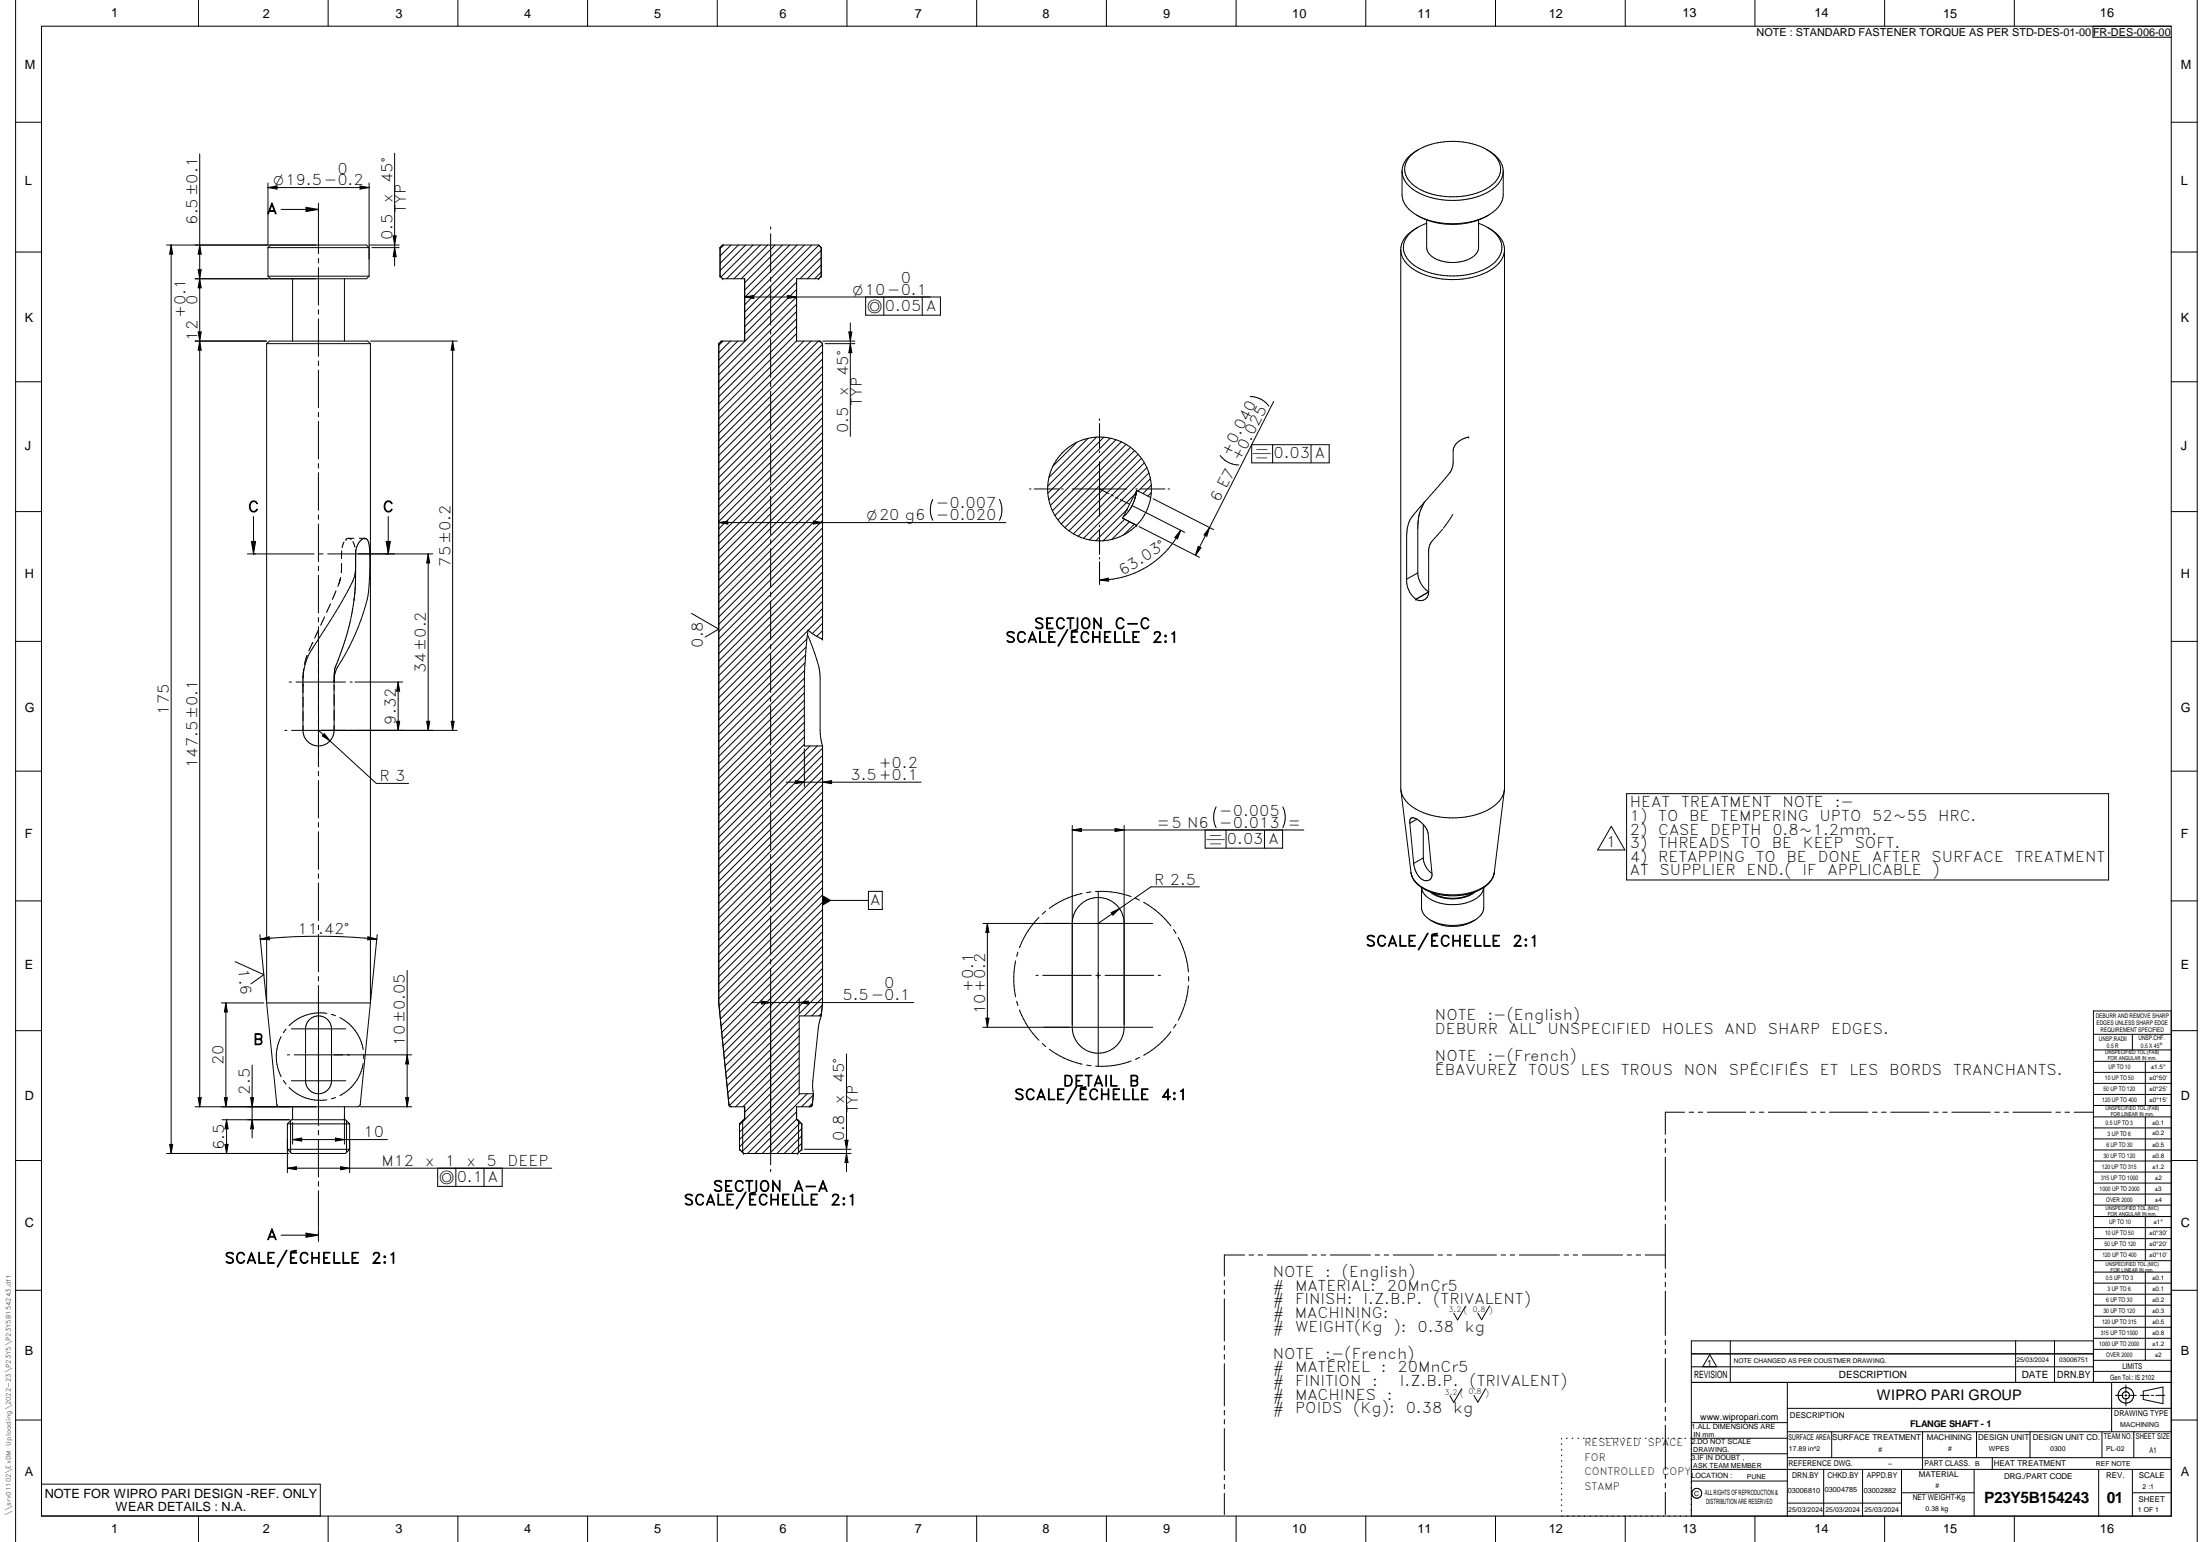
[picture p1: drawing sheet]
<svg xmlns="http://www.w3.org/2000/svg" width="848mm" height="594mm" viewBox="0 0 848 594" stroke-linecap="round" stroke-linejoin="round" font-family="sans-serif">
<g fill="none" stroke="#000" stroke-width=".39">
<path d="M6 .1v593.9M16 10.1h821v574h-821zM76.5 .1v10M126.5 .1v10M176.5 .1v10M226.5 .1v10M276.5 .1v10M326.5 .1v10M376.5 .1v10M426.5 .1v10M476.5 .1v10M526.5 .1v10"/>
<path d="M576.5 .1v10M626.5 .1v10M676.5 .1v10M726.5 .1v10M776.5 .1v10M806.8 10.1v4.3h30.2M847 .1v593.9M6 47.1h10M77 59.3v367.1M152.1 59v43.4M543.8 60a25 25 0 0 1 20.2-5.3 18.5 18.5 0 0 1 13.4 6.9 7.3 7.3 0 0 1-3 10.2 28 28 0 0 1-29.3-.3 7.3 7.3 0 0 1-1.3-11.5zM546.9 57.6a10.4 10.4 0 0 0-6.4 8.4"/>
<path d="M573.1 57.6a10.4 10.4 0 0 1 6.4 8.4M837 47.1h10M103.3 70.5v23.8M103.3 72.3h39M103.3 72.3l3.5-.6v1.2zM118 79.9l4.7 .8-4.7 .8zM122.7 78.3v4.8M138.8 71.7l3.5 .6-3.5 .6zM142.3 70.5v35.9M540.5 66v9a9.8 9.8 0 0 0 5.7 7.9M579.5 66v9a9.8 9.8 0 0 1-5.7 7.9M579.5 66a10.8 10.8 0 0 1-7.7 8.9 29.8 29.8 0 0 1-27.3-2.1 8.8 8.8 0 0 1-4-6.8"/>
<path d="M6 97.1h10M64.2 94.4h77.1l1 1h-39M66 94.4l.6 3.5h-1.2zM66 94.4v350M77 94.4l.6 3.5h-1.2zM103.3 95.4v11M104.3 94.4l-1 1M108.4 80.7h14.3M122.7 83.3v14.5M122.7 99.6v1.7M142.3 94.4h11.6M143.3 95.4h10.6"/>
<path d="M151.6 90.9h1.1l-.6 3.5zM152.1 95.4l.6 3.5h-1.1zM277.6 95.4v11M277.6 95.4h.1M278.6 94.4l-1 1M278.6 94.4h37M278.6 94.4h.1M279 94.4l-1.4 1.4M281.8 94.4l-4.2 4.2M284.6 94.4l-7 7.1M287.4 94.4l-9.8 9.9M290.3 94.4l-12.4 12.3"/>
<path d="M293.1 94.4l-13 13M295.9 94.4l-13 13M297.1 87.4v.9M297.1 90v15M298.8 94.4l-13 13M301.6 94.4l-14.5 14.5M304.4 94.4l-17.3 17.3M307.3 94.4l-20.2 20.2M310.1 94.4l-23 23M312.9 94.4l-25.8 25.8M315.6 94.4l1 1M315.6 94.4h.1"/>
<path d="M315.7 94.5l-28.6 28.6M316.6 95.4v11M316.6 99.2l-8.2 8.2M316.6 96.4l-29.5 29.5M316.6 95.4h.1M540 96.2v208.1M546.2 82.9l.7 .4M546.5 87.6a10.6 10.6 0 0 0-6.5 8.6M570 84.8v10.6a6.4 6.4 0 0 1-5.6 5.1 14.3 14.3 0 0 1-13.4-2.6l-1-2v-11.1M570 86a12.9 12.9 0 0 1 8.8 7.9 8.4 8.4 0 0 1-4.8 8.8 29 29 0 0 1-29-.6 7.5 7.5 0 0 1-1.9-11.8 16.8 16.8 0 0 1 6.9-4.3M572.8 83.4a31 31 0 0 1-25.7 0M573.4 87.6a10.6 10.6 0 0 1 6.6 8.6"/>
<path d="M573.8 82.9a28.6 28.6 0 0 1-27.6 0M573.8 82.9l-.7 .4M580 96.2a10.4 10.4 0 0 1-6.8 8.7 30.8 30.8 0 0 1-29.1-1.7 9 9 0 0 1-4.1-7M580 96.2l-.1 208.1M837 97.1h10M76.4 103.9h1.2l-.6 3.5zM77 107.4l.6 3.5h-1.2zM103.3 106.4h39M103.3 106.4l1 1M112.8 107.4v24M122.7 103.1v14.5M122.7 119.3v1.8"/>
<path d="M132.8 107.4v24M142.3 106.4l-1 1h-66.1M277.6 106.4l1 1M277.6 106.4h.1M278.6 107.4h8.5v24h-9M278.6 107.4h.1M287.1 114.4l3.5-.6v1.2zM287.1 114.4h75.4v7h-28.8v-7M297.1 106.8v1.7M297.1 110.3v14.9M303.6 113.8l3.5 .6-3.5 .6zM307.1 114.4l-30 30"/>
<path d="M307.1 117.2l-30 30M307.1 111.5l-30 30M307.1 108.7l-20 20M315.6 107.4h.1M315.6 107.4h-8.5v24M316.6 104.9l-2.6 2.5M316.6 102l-5.4 5.4M316.6 106.4h.1M316.6 106.4l-1 1M340.7 114.4v7M355.5 114.4v7M75.2 131.4h27.5"/>
<path d="M76.4 127.9h1.2l-.6 3.5zM77 131.4l.6 3.5h-1.2zM102.8 132.4l1-1h38l1 1M102.8 132.4h40M102.8 132.4v254M122.7 122.8v14.5M122.7 139.1v1.7M142.8 132.4v254M142.8 131.4h33.4M174.5 131.4v150M174.5 131.4l.6 3.5h-1.2zM277.1 132.4v254"/>
<path d="M277.1 132.4h.1M278.1 131.4h.1M278.1 131.4l-1 1M278.7 131.4l-1.6 1.7M281.6 131.4l-4.5 4.5M284.4 131.4l-7.3 7.3M297.1 127v1.7M297.1 130.5v14.9M307.1 120l-30 30M307.1 122.9l-30 30M307.1 125.7l-30 30M307.1 128.5l-30 30"/>
<path d="M307.1 131.3l-30 30.1M307.1 131.4h9M309.9 131.4l-32.8 32.8M312.7 131.4l-35.6 35.6M315.5 131.4l-38.4 38.4M316.1 131.4l1 1M316.1 131.4h.1M317.1 132.4v113.8M317.1 132.7l-40 40M317.1 135.5l-40 40M317.1 138.3l-40 40M317.1 132.4h.1"/>
<path d="M317.1 131.4h12.4M318.1 132.4h11.4M327.2 127.9h1.2l-.6 3.5zM327.8 124.4v43.7M327.8 132.4l.6 3.5h-1.2zM6 147.1h10M122.7 142.6v14.5M122.7 158.9v1.7M297.1 147.2v1.7M297.1 150.7v15M317.1 141.1l-40 40M317.1 144l-40 40"/>
<path d="M317.1 146.8l-40 40M317.1 149.6l-40 40M317.1 152.5l-40 39.9M317.1 155.3l-40 40M317.1 158.1l-40 40M481.9 152.8a9 9 0 0 1 7.2 3.6M491 154.6l-30.2 59.3M837 147.1h10M122.7 162.3v14.5M122.7 178.6v1.7M297.1 167.4v1.8M297.1 170.9v15"/>
<path d="M317.1 161l-40 39.9M317.1 163.8l-40 40M317.1 166.6l-40 40M317.1 169.4l-40 40M317.1 172.3l-40 40M317.1 175.1l-40 40M317.1 177.9l-40 40M415.1 170.4l-9.2 9.2M419.4 168.9l-15.1 15.1M422.7 168.4l-18.8 18.9M423.9 177.9v21M423.9 161.4v.6"/>
<path d="M423.9 163.2v9.4M423.9 173.8v.6M425.5 168.4l-21.6 21.6M428 168.8l-23.7 23.7M430.2 169.4l-25.3 25.3M432.2 170.2l-26.5 26.6M432.2 170.2a20 20 0 0 0-28.3 19.9M432.2 170.2a19.9 19.9 0 0 1 9.9 10M434.1 171.2l-27.4 27.4M435.8 172.3l-28 28M437.3 173.6l-28.2 28.3M438.7 175l-28.2 28.3"/>
<path d="M440 176.6l-27.9 27.9M441.1 178.3l-27.3 27.4M470.4 175.5a9.1 9.1 0 0 0 7.1 3.6M482.5 171.3h29.9v7h-29.9zM490.6 171.3v7M505.4 171.3v7M566.2 168.4a6.5 6.5 0 0 0-6 7.9 8.1 8.1 0 0 1-2.1 6.9l-13.1 15.1a12.6 12.6 0 0 0-2.8 9.7v15.2a9.2 9.2 0 0 0 3.6 7.7M566.2 168.4h.1M6 197.1h10M97.7 199v14.4M122.7 182.1v14.5M122.7 198.4v1.7"/>
<path d="M149.7 199v14.4M297.1 187.6v1.8M297.1 191.2v14.9M317.1 180.7l-40 40M317.1 183.6l-40 40M317.1 186.4l-40 40M317.1 189.2l-40 40M317.1 192l-40 40.1M317.1 194.9l-40 40M317.1 197.7l-40 40M359.6 192.4a9 9 0 0 0 0 8M385.3 192.4a9 9 0 0 1 0 8"/>
<path d="M396.9 188.4h.5M398.7 188.4h9.4M403.9 190.1l1.1 5 1.7 3.6M406.7 198.7a20.1 20.1 0 0 0 11 8.7M409.3 188.4h.6M413.4 188.4h21M423.9 188.4l3.5 1.8M428.3 190.6l.9 .5M430.1 191.6l.9 .4M431.9 192.5l3.5 1.8M434.4 196.4l-12 11.9M434.5 196.2l-.1 .1"/>
<path d="M434.5 196.2h.1M434.5 196.1h.1M436.4 194.8l20.3 10.3M437.3 190.6l-17.4 17.4M437.6 191.6v.1M437.7 191.3h.1M437.7 191.3l-1.7 4.3-1.2 1.7-1.8 1.9M437.9 190.8l-.2 .5M437.9 190.7v.1M437.9 188.4h.5M437.9 190.6h.1M437.9 190.6v.1"/>
<path d="M437.9 190.4v.2M438 190.2v.1M438 190.3l-.1 .1M438 190.2h.1M438 189.9v.2M438 189.8h.1M438 189.7h.1M438 189.8v.1M438.1 189.5l-.1 .2M438.1 189.4v.1M438.1 189.3h.1M438.1 189.2h.1"/>
<path d="M438.1 189.3v.1M438.1 189.1h.1M438.1 189h.1M438.2 188.9l-5.5 10.7 5.4 2.8M438.2 189h.1M438.2 188.9h.1M438.2 188.9l5.4 2.8M439.6 188.4h9.5M442.1 180.2l-26.5 26.4M442.1 180.2a19.8 19.8 0 0 1 1.5 11.5M442.9 182.2l-25.2 25.2M443.5 184.4l-4.8 4.8"/>
<path d="M443.6 191.7a20 20 0 0 1-5.5 10.7M443.8 186.9l-3.2 3.3M443.8 189.8l-1.3 1.3M444.5 192.2l23.3 11.8M450.3 188.4h.6M549 193.5l-1.7 4-.6 3.2-.2 20M560 198.2l-3.7 5.3M837 197.1h10M95.3 213.4h4.8M96.9 208.6h1.6l-.8 4.8zM100.4 213.4h20.7M122.7 201.9v14.4"/>
<path d="M122.7 218.1v1.8M122.8 213.4h1.7M126.3 213.4h40.5M131.7 217l-.1 3.7M131.7 212.2v3M132.6 208.8l-.7 2.2M133.3 207.9h.1M134.4 207.4l1 .4M134.4 207.4h2.1M134.4 207.4l-1.1 .5M136.1 208.7v.1M136.1 208.8l.7 2"/>
<path d="M137 211.9v13.4l-1 9.1-2.3 10-4.6 13.2-.3 4.5M138.6 207.4h2M140.6 207.4h.1M140.6 207.4a3.3 3.3 0 0 1 1.8 3.7 101.5 101.5 0 0 1-.8 19.6 95.1 95.1 0 0 1-11.9 27.2l-.8 2.4-.1 1.8M140.6 207.4a5.8 5.8 0 0 0-3.5 6v1.2a18.8 18.8 0 0 1-2.9 12.9l-4.7 8.1-8 12.5a23.6 23.6 0 0 0-4.7 15.9M148.9 208.6h1.6l-.8 4.8zM165.1 213.4l.6 3.5h-1.2zM165.1 213.4v68M277.1 201.3h110.6M277.1 201.3l3.5-.6v1.2zM297.1 207.9v1.7M297.1 211.4v14.9"/>
<path d="M313.6 200.7l3.5 .6-3.5 .6zM317.1 200.5l-40 40M317.1 203.4l-40 40M317.1 206.2l-40 40M317.1 209l-40 40M317.1 211.9l-40 40M317.1 214.7l-40 40M317.1 217.5l-40 40M423.9 216.4v8.8M423.9 202.4v.5M423.9 204.2v9.4M423.9 214.8v.6"/>
<path d="M433.5 200l-8.2 8.3M435.4 201l-6.8 6.8M437.3 202l-4.1 4.1M438.1 202.4h.1M438.2 202.4a20.1 20.1 0 0 1-20.5 5M439.1 202.9l23.3 11.8M455.1 204.3l-1.2 3.3-1-.5zM455.1 204.3a35.1 35.1 0 0 1-31.2 19.2M461.9 210.5l1 .6-2.1 2.8zM466.3 203.2l-1.1 3.4-1-.5zM556.1 203.9l-3.9 4.4a8.3 8.3 0 0 0-1.5 6.8v13M122.7 221.6v14.5"/>
<path d="M122.7 237.9v1.7M125.1 237.6l-1.5 3.3M127.4 232.6l-1.5 3.3M129.5 227.6l-1.4 3.3M130.8 224.3v.1M130.8 224.4l-.6 1.5M130.9 224.3h-.1M130.9 224.2h.1M131.3 222.7l-.4 1.6M131.3 222.7h.1M131.3 222.5v.2M136.7 229.7l-.1 .1"/>
<path d="M266.6 236.3l10.5 6.1-5.3 3M297.1 228.1v1.7M297.1 231.6v14.9M317.1 237.3l-5.5 5.5M317.1 220.3l-40 40M317.1 223.2l-40 40M317.1 226l-40 40M317.1 228.8l-40 40M317.1 231.6l-40 40.1M317.1 234.5l-40 40M423.9 223.5l3.4-.8 .1 1.2zM545.8 230.9h.1"/>
<path d="M546.5 220.7l-4.3 2.5M546.5 220.7a9.3 9.3 0 0 0 4.2 7.3M550.7 228.1a3.2 3.2 0 0 1-1.5 2.9 3.2 3.2 0 0 1-3.4-.1M550.7 228.1l-4.9 2.8M6 247.1h10M117.1 257.8l-.3 3.6M118.3 252.5l-.9 3.5M120.5 247.5l-1.5 3.3M120.5 247.5h.1M122.7 241.4v54M122.8 242.5l-1.5 3.3M297.1 248.3v1.7"/>
<path d="M297.1 251.8v15M310.2 258.4l-33.1 33M310.3 255.4l-33.2 33.2M310.6 252.3l-33.5 33.5M310.7 249.3l-33.6 33.7M311.1 246.1l-34 34M311.3 244.5a62.7 62.7 0 0 1 4.7 14.5l.2 23.6 .9 4.8M311.5 242.9l-34.4 34.4M316.8 246.1l.3 .1M316.8 246.1l-2.9-1.5-2.4-1.9-.7 5.6-.7 11.1v28h7M317.1 243l-2.2 2.2M317.1 240.1l-4 4"/>
<path d="M317.1 245.8l-.3 .3M317.1 246.2h.1M837 247.1h10M111.5 262.8h.9M114.1 262.8h19.1M116.8 263.2v.8M116.8 268.7v12.7M116.8 264v4.7M116.8 279.6v1.8M116.8 274.2v3.5M116.8 268.7v3.6M116.8 264v2.8"/>
<path d="M116.8 264h.1M116.8 262.1h.1M128.8 262.1v19.3M128.8 279.5v1.9M128.8 273.7v3.8M128.8 267.9v3.8M128.8 264v1.9M128.8 262.2h.1M134.9 262.8h.9M136.8 262.8h18.4M152.9 277.9h1.2l-.6 3.5zM153.5 262.8l.6 3.5h-1.2z"/>
<path d="M153.5 262.8v18.6M164.5 277.9h1.2l-.6 3.5zM173.9 277.9h1.2l-.6 3.5zM297.1 268.5v1.8M297.1 272v15M310.1 261.3l-33 33M310.1 264.1l-33 33M310.1 266.9l-33 33M310.1 269.8l-33 33M310.1 272.6l-33 33M310.1 275.4l-33 33M310.1 278.3l-33 33"/>
<path d="M6 297.1h10M109.8 281.4h.8M112.4 281.4h63.8M116.8 281.4a6 6 0 0 0 6 6M122.7 297.2v1.7M122.8 287.4h.1M122.8 281.4l22.3 20.4h12.4M125 282.7l2.2 2.8-3-2zM128.8 281.4a6 6 0 0 1-6 6M297.1 288.8v1.7M297.1 292.3v14.9M310.1 281.1l-33 33"/>
<path d="M310.1 283.9l-33 33M310.1 286.7l-33 33M310.1 288.4v14.7M312.3 287.4l-35.2 35.2M315.1 287.4l-38 38M317.1 287.4v99M317.1 288.2l-40 40M317.1 291l-40 40M317.1 293.9l-40 40M317.1 296.7l-40 40M317.1 299.5l-40 40M317.1 287.4h.1"/>
<path d="M837 297.1h10M122.7 300.7v14.5M122.7 316.9v1.7M297.1 309v1.7M297.1 312.5v14.9M303.1 301.3h52M306.6 300.8l3.5 .5-3.5 .6zM317.1 302.4l-40 40M317.1 305.2l-40 40M317.1 308l-40 40M317.1 310.9l-40 39.9M317.1 313.7l-40 40"/>
<path d="M317.1 316.5l-40 40M317.1 319.3l-40 40M317.1 301.3l3.5-.5v1.1zM413.3 318v77.8a10 10 0 0 0 10 10 10 10 0 0 0 10-10v-77.8M413.3 319.8l3.6-.6v1.2zM413.3 319.8h89.3M429.9 319.2l3.4 .6-3.4 .6zM464.6 319.8v7h29.8v-7M468.8 310.9a9 9 0 0 0 0 8M472.6 319.8v7M487.4 319.8v7M494.5 310.9a9 9 0 0 1 0 8"/>
<path d="M540 304.3a12.2 12.2 0 0 0 8.9 8.9 30.9 30.9 0 0 0 26.9-2.6 9.7 9.7 0 0 0 4.1-6.3M540 304.4l3.9 31.7M543.5 317.2l1.5 15.5M546.2 315.6l-.4-.2a1.48 1.48 0 0 0-1.9-.1 1.48 1.48 0 0 0-.4 1.9M546.2 315.6a8.9 8.9 0 0 1 4.3 5.6l1.5 15.5a2.42 2.42 0 0 1-1.5 2.6 2.42 2.42 0 0 1-2.9-.9l-1.8-2.7-.8-3M546.2 315.6l-2.7 1.6M548.7 317.6v12.9M579.9 304.4l-4 32.4M621.1 318.4l5.3 9.1h-10.5zM627 305.8h185.8v33.2h-185.8zM122.7 320.4v14.5M122.7 336.7v1.7"/>
<path d="M297.1 329.2v1.7M297.1 332.7v15M317.1 322.2l-40 40M317.1 325l-40 40M317.1 327.8l-40 40M317.1 330.6l-40 40M317.1 333.5l-40 40M317.1 336.3l-40 40M317.1 339.1l-40 40M543.9 336.1l.2 .8M543.9 336.1l.1 .7M544 336.8l.9 2"/>
<path d="M544.1 336.9l.8 1.9M544.9 338.8l1.4 1.8 1.7 1.3M548.7 330.5a7.9 7.9 0 0 0 3.3 6M548.7 330.5l-3.7 2.2M575.9 336.9a11.3 11.3 0 0 1-8.2 7.1M575.9 336.8a12.1 12.1 0 0 1-9.6 7.2 23.8 23.8 0 0 1-19.8-3.4l-1.6-1.8M576 336.2l-.1 .7M6 347.1h10M122.7 340.2v14.5M122.7 356.4v1.8M122.7 359.9v14.5M297.1 349.4v1.8"/>
<path d="M297.1 352.9v15M317.1 358.9l-38.9 38.9M317.1 350.5l-39.7 39.6M317.1 356.1l-39.1 39.1M317.1 347.6l-39.9 39.9M317.1 353.3l-39.4 39.3M317.1 342l-40 40M317.1 344.8l-40 40M317.1 346.9h17.7M334.8 343.4h5.3v7h-5.3zM380.6 355.8v40M380.6 355.8l.6 3.5h-1.2z"/>
<path d="M400.5 353.4a33.3 33.3 0 0 0-7.5 11.7M403.1 351.1l-1.3 1.1M417.1 344.2a33.3 33.3 0 0 0-12.6 5.8M420.6 343.6l-1.8 .3M422.3 343.5a33.9 33.9 0 0 1 13.8 1.9M423.4 343.4v67.4M428.3 351.6l3.3-1.5-2.6 2.5zM433.3 355.8a10 10 0 0 0-10-10 10 10 0 0 0-10 10M437.7 346.1l1.6 .7M440.8 347.6a33.1 33.1 0 0 1 10.5 9.1M444.4 355.8h-65.5M452.4 358.2l.9 1.4"/>
<path d="M462.3 341.7h-18.6l-20.3 14.1M548 341.9a7.7 7.7 0 0 0 6.1 5.8 17.7 17.7 0 0 0 16.1-2.4l1.2-1.6 .6-1.8v7.7a7.2 7.2 0 0 1-5.7 5.9 17.6 17.6 0 0 1-16.8-2.5l-1.1-1.6-.4-1.2zM548 341.9l2.1 1.2 2.8 1 5 .9a26.1 26.1 0 0 0 9.8-1M552.2 343.9a15.2 15.2 0 0 0 15.5 .1M568.5 354.5a16.2 16.2 0 0 1-17 0M568.6 343.6a15.3 15.3 0 0 1-17.3 0M837 347.1h10M90.7 370.5l11 5-4.9 3.5M100.2 360.1l2.5 25.3M100.3 361.8a225.4 225.4 0 0 1 44.9 0M100.3 361.8l3.5-.9 .1 1.2zM122.7 376.2v1.7"/>
<path d="M122.7 379.7v54M141.8 360.9l3.4 .9-3.5 .3zM145.4 360.1l-2.5 25.3M157 373.9v52.5M297.1 369.7v1.7M297.1 373.1v75.7M317.1 378.7l-37.1 37.1M317.1 370.2l-37.9 37.9M317.1 375.9l-37.3 37.3M317.1 373.1l-37.6 37.6M317.1 367.4l-38.1 38.1M317.1 364.6l-38.4 38.3"/>
<path d="M317.1 361.8l-38.6 38.6M391.5 370.2a33.3 33.3 0 0 0 0 13.9M392.4 366.8l-.5 1.6M399.4 375.8h.8M402 375.8h18.7M422.5 375.8h1.7M426 375.8h18.7M446.5 375.8h.9M454.2 361.1a33.7 33.7 0 0 1 3.9 13.4M458.1 379.7a33.5 33.5 0 0 1-3.9 13.4M458.2 376.2v1.8M6 397.1h10"/>
<path d="M85.3 386.4h16.4M87.1 386.4v40M87.1 386.4l.6 3.5h-1.2zM102.8 386.4h40M102.8 386.4l3.9 39.1 .2 .5 .8 .4M108.4 399.4a16.8 16.8 0 0 0 0 15.3M110.3 396.5l-1.1 1.4M112.3 396.4h21M119.3 392.9a5 5 0 0 1 5.4-1.1 5 5 0 0 1 3.1 4.6v20a5 5 0 0 1-5 5 5 5 0 0 1-5-5v-20l.4-1.9zM126 390.4a16.7 16.7 0 0 0-14.6 4.8M127.7 390.8l1.7 .5M131 392a16.9 16.9 0 0 1 9 12.4"/>
<path d="M142.8 386.4l-3.9 39.1-.5 .7-63.2 .2M277.1 386.4l3.9 39.1M277.1 386.4h.1M290.1 386.2h62.1M293.6 385.7l3.5 .5-3.5 .6zM308.1 393.4l-27.6 27.5M308.1 396.2l-27.3 27.3M308.1 399l-26.9 27M308.1 384.5v5.9M308.1 386.2l3.5-.5v1.1zM316.6 391.4h-8.5v30h5.5M316.6 391.4l-1.2 5-2.1 20-.1 2.5 .4 2.5"/>
<path d="M316.7 390.4l-1 1M317 387.3l-4.1 4.1M317.1 384.4l-7 7M317.1 381.5l-36.8 36.9M317.1 386.4l-.5 5M317.1 386.4h.1M378.9 395.8h65.5M380 392.3h1.2l-.6 3.5zM391.9 385.8l.5 1.6M393 389.1a33.4 33.4 0 0 0 7.5 11.7M451.4 397.5a33.4 33.4 0 0 1-10.5 9.1M453.3 394.6l-.9 1.4"/>
<path d="M807 398.5h30M822 398.5v6M837 397.1h10M837 389.5h-30v143.1M97.2 410.3v28.1M109.2 416.3l1.1 1.4M110.8 406.4h.8M111.4 419a16.7 16.7 0 0 0 14.6 4.7M112.3 416.4h21M113.4 406.4h45.3M140 409.7a16.9 16.9 0 0 1-9 12.4M140.2 406.2v1.7"/>
<path d="M157 406.4l.5 3.5h-1.1zM308.1 413.2l-23 23M308.1 416l-23 23M308.1 418.8l-23 23M308.1 407.5l-21 21M308.1 410.4l-23 23M308.1 404.7l-21.7 21.7M308.1 401.9l-24.6 24.5M326.3 406v45.4M401.8 402l1.3 1.2M404.5 404.2a32.9 32.9 0 0 0 12.6 5.8M418.9 410.3l1.7 .3"/>
<path d="M436.1 408.8a33.1 33.1 0 0 1-13.8 1.9M439.3 407.4l-1.6 .7M807 404.5h30M807 408.9h30M807 413.2h30M807 417.4h30M827 408.9v17M76.4 422.9h1.2l-.6 3.5zM85.6 431.4h26.1M86.5 422.9h1.2l-.6 3.5zM87.3 431.4v13M87.3 431.4l.6 3.5h-1.2z"/>
<path d="M96.6 422.9h1.2l-.6 3.5zM97.2 431.4l.6 3.5h-1.2zM110.8 433l1.6-1.6h20.8l1.6 1.6M110.8 433v18.8M110.8 433h24M112 431.8v12.2M112.8 432.4v8.4M112.8 439h36.5M112.8 439l3.5-.6v1.2zM112.8 426.4v5M122.7 435.5v1.7M122.7 439v14.5"/>
<path d="M129.3 438.4l3.5 .6-3.5 .6zM129.4 422.8l-1.6 .5M132.8 426.4v14.4M133.6 431.8v12.2M134.8 433v18.8M138.9 426.4h19.8M156.4 422.9h1.1l-.5 3.5zM281 425.5l.4 .7M281 425.5l.5 .8M281.4 426.2l.6 .2M281.5 426.3l.5 .1M282 426.4h5.1v5h-.4"/>
<path d="M285.1 433v9.8M285.1 433h.1M286.3 431.8v12.2M286.7 431.4h.1M286.7 431.4l-1.6 1.6M307.1 431.2l-13.3 13.2M307.1 428.3l-16.1 16.1M307.5 431.4l1.6 1.6M307.5 431.4h.1M307.8 431.8v12.2M308.4 421.4l-22.4 22.3M308.6 432.5l-11.9 11.9"/>
<path d="M309.1 437.6l-6.8 6.8M309.1 434.8l-9.6 9.6M309.1 433v9.8M309.1 433h.1M311.2 421.4l-23 23M312.2 426.4h-5.1v5h.4M312.7 426.3l-.5 .1M312.7 426.2l-.5 .2M313.2 425.5l-.5 .8M313.2 425.5l-.5 .7M313.2 425l-1.4 1.4M313.5 421.9l-4.5 4.5"/>
<path d="M313.6 421.4l-.4 4.1M325.7 439.3h1.2l-.6 3.5zM642 438.8v1.7M649.4 428.5h-7.4v8.5M651.2 428.5h1.7M654.6 428.5h1.8M658.2 428.5h14.8M674.7 428.5h1.7M678.2 428.5h1.7M681.7 428.5h14.8M698.3 428.5h1.7M701.8 428.5h1.7"/>
<path d="M705.3 428.5h14.8M721.8 428.5h1.8M725.3 428.5h1.8M728.9 428.5h14.7M745.4 428.5h1.7M748.9 428.5h1.7M752.4 428.5h14.8M769 428.5h1.7M772.5 428.5h1.7M776 428.5h14.8M792.5 428.5h1.8M796 428.5h1.8"/>
<path d="M799.5 428.5h7.4M807 421.6h30M807 425.9h30M807 430.3h30M807 434.6h30M807 438.8h30M827 430.3v34M6 447.1h10M64.2 444.4h47.1M65.4 440.9h1.2l-.6 3.5zM86.7 440.9h1.2l-.6 3.5zM110.8 450.1l3.5-.6v1.2z"/>
<path d="M110.8 442.8h24l-1.6 1.6h-20.8zM110.8 450.1h101.9M122.7 455.2v1.8M122.7 458.7v14.5M131.3 449.5l3.5 .6-3.5 .6zM168.7 450.1v7h24.9v-7M175.7 450.1v7M186.6 450.1v7M285.1 442.8l1.6 1.6M285.1 442.8h.1M286.7 444.4h20.8M286.7 444.4h.1"/>
<path d="M297.1 450.5v.9M307.5 444.4h.1M308.5 444.4h19.6M309.1 440.5l-4 3.9M309.1 442.8l-1.6 1.6M309.1 442.8h.1M310.1 442.8h18M326.3 444.4l.6 3.5h-1.2zM642 442.3v1.7M642 445.8v17.1M807 443h30M807 447.3h30"/>
<path d="M807 451.5h30M807 455.8h30M837 447.1h10M108.4 475.9h14.3M118 475.1l4.7 .8-4.7 .8zM122.7 473.5v4.8M642 464.6v1.8M642 468.1v1.8M642 471.6v17.1M807 460h30M807 464.3h30M807 468.7h30"/>
<path d="M807 472.9h30M807 477.2h30M827 468.7v17M6 497.1h10M472 493.4v1.7M472 496.9v1.7M479.7 483.5h-7.7v8.1M481.5 483.5h1.7M485 483.5h1.7M488.5 483.5h15.5M505.8 483.5h1.7M509.3 483.5h1.7"/>
<path d="M512.8 483.5h15.5M530.1 483.5h1.7M533.6 483.5h1.7M537.1 483.5h15.5M554.4 483.5h1.7M557.9 483.5h1.7M561.4 483.5h15.5M578.7 483.5h1.7M582.1 483.5h1.8M585.7 483.5h15.5M602.9 483.5h1.8M606.4 483.5h1.8"/>
<path d="M609.9 483.5h15.6M627.2 483.5h1.7M630.7 483.5h1.8M634.2 483.5h7.8M642 490.5v1.7M642 494v1.7M642 497.5v17M807 481.4h30M807 485.7h30M807 490.1h30M807 494.3h30M807 498.6h30"/>
<path d="M827 490.1v34M837 497.1h10M472 500.4v16.2M472 518.4v1.7M564.9 503.3l-3 5.2-1.5-2.6M574.2 503.2l-3 5.2-1.6-2.6M642 516.3v1.7M642 519.8v1.7M667 516.6v16M777 516.6v16M792 516.6v16M807 516.6h-155v67.5"/>
<path d="M807 502.8h30M807 507.1h30M807 511.3h30M807 515.6h30M807 519.9h30M472 521.9v1.7M472 525.4v16.2M563.5 535.1l-3.1 5.2-1.5-2.6M572.7 535l-3 5.2-1.5-2.6M642 523.3v17.1M652 532.6h185.2M652 526.6h155"/>
<path d="M652 521.6h155M661.8 526.6l-2.7-4.7-2.7 4.7M689 532.6v51.5M807 524.1h30M807 528.3h30M814 532.6v19M815.5 537.6h2.9M819.1 537.6h.7M819.5 533.6v2.9M819.5 537.2v.8M819.5 538.7v2.9M820.6 537.6h2.9"/>
<path d="M825 537.6h3.4M826.2 536l7.6-1.6v6.4l-7.6-1.6zM829.3 537.6h.9M831 537.6h3.5M6 547.1h10M472 543.4v1.7M472 546.9v1.7M472 550.4v16.2M602 554.1v.3M602 556.2v.4M602 558.4v.3M603.8 554.1h.4"/>
<path d="M606 554.1h.3M608.2 554.1h.3M610.4 554.1h.3M612.5 554.1h.4M614.7 554.1h.3M616.9 554.1h.3M619.1 554.1h.3M621.2 554.1h.4M623.4 554.1h.3M625.6 554.1h.3M627.8 554.1h.3M629.9 554.1h.4"/>
<path d="M632.1 554.1h.3M634.3 554.1h.3M636.5 554.1h.3M638.6 554.1h.4M640.8 554.1h.3M642 542.1v1.8M642 545.6v1.8M642 549.1v17.1M643 554.1h.3M645.2 554.1h.3M647.3 554.1h.4M649.5 554.1h.3"/>
<path d="M651.7 554.1h37.3M652 548.1h37M689 542.6h148M689 551.6h148M706.1 551.6v10M741.1 551.6v14.5M761.9 551.6v10M782.6 551.6v10M810.3 551.6v10M822.6 551.6v10M837 547.1h10M16 571.8h107.5v12.3h-107.5"/>
<path d="M472 568.4v1.7M472 571.9v1.7M472 575.4v8.1M602 560.5v.4M602 562.7v.3M602 564.8v.3M602 566.9v.4M602 569.1v.3M602 571.2v.4M602 573.4v.3M602 575.5v.4M602 577.7v.3"/>
<path d="M602 579.8v.3M642 568v1.7M642 571.5v1.7M642 575v8.5M652 570.6h37M652 566.1h185M652 560.1h37M689 561.6h148M689 579.1h44M703 566.1v18M718 566.1v18M733 575.1h28"/>
<path d="M733 566.1v18M761 566.1v18M768 561.6v4.5M809 566.1v18M822 575.1h15M822 566.1v18M76.5 584.1v9.9M126.5 584.1v9.9M176.5 584.1v9.9M226.5 584.1v9.9M276.5 584.1v9.9M326.5 584.1v9.9"/>
<path d="M376.5 584.1v9.9M426.5 584.1v9.9M476.5 584.1v9.9M526.5 584.1v9.9M576.5 584.1v9.9M602 582v.3M626.5 584.1v9.9M676.5 584.1v9.9M726.5 584.1v9.9M776.5 584.1v9.9"/>
<circle cx="819.5" cy="537.6" r="3"/>
<circle cx="819.5" cy="537.6" r="1.39"/>
<circle cx="654.1" cy="575.3" r="1.89"/>
</g>
<g fill="#000">
<path d="M103.3 72.3l3.5-.6v1.2zM138.8 71.7l3.5 .6-3.5 .6zM66 94.4l.6 3.5h-1.2zM77 94.4l.6 3.5h-1.2zM118 79.9l4.7 .8-4.7 .8zM151.6 90.9h1.1l-.6 3.5zM152.1 95.4l.6 3.5h-1.1zM77 107.4l.6 3.5h-1.2zM76.4 103.9h1.2l-.6 3.5zM287.1 114.4l3.5-.6v1.2zM303.6 113.8l3.5 .6-3.5 .6zM76.4 127.9h1.2l-.6 3.5z"/>
<path d="M77 131.4l.6 3.5h-1.2zM174.5 131.4l.6 3.5h-1.2zM327.2 127.9h1.2l-.6 3.5zM327.8 132.4l.6 3.5h-1.2zM96.9 208.6h1.6l-.8 4.8zM148.9 208.6h1.6l-.8 4.8zM165.1 213.4l.6 3.5h-1.2zM277.1 201.3l3.5-.6v1.2zM313.6 200.7l3.5 .6-3.5 .6zM455.1 204.3l-1.2 3.3-1-.5zM461.9 210.5l1 .6-2.1 2.8zM466.3 203.2l-1.1 3.4-1-.5z"/>
<path d="M423.9 223.5l3.4-.8 .1 1.2zM153.5 262.8l.6 3.5h-1.2zM152.9 277.9h1.2l-.6 3.5zM164.5 277.9h1.2l-.6 3.5zM173.9 277.9h1.2l-.6 3.5zM125 282.7l2.2 2.8-3-2zM306.6 300.8l3.5 .5-3.5 .6zM317.1 301.3l3.5-.5v1.1zM413.3 319.8l3.6-.6v1.2zM429.9 319.2l3.4 .6-3.4 .6zM317.1 344.9l3.5 2-3.5 2zM380.6 355.8l.6 3.5h-1.2z"/>
<path d="M428.3 351.6l3.3-1.5-2.6 2.5zM100.3 361.8l3.5-.9 .1 1.2zM141.8 360.9l3.4 .9-3.5 .3zM87.1 386.4l.6 3.5h-1.2zM293.6 385.7l3.5 .5-3.5 .6zM308.1 386.2l3.5-.5v1.1zM380 392.3h1.2l-.6 3.5zM157 406.4l.5 3.5h-1.1zM76.4 422.9h1.2l-.6 3.5zM86.5 422.9h1.2l-.6 3.5zM87.3 431.4l.6 3.5h-1.2zM96.6 422.9h1.2l-.6 3.5z"/>
<path d="M97.2 431.4l.6 3.5h-1.2zM112.8 439l3.5-.6v1.2zM129.3 438.4l3.5 .6-3.5 .6zM156.4 422.9h1.1l-.5 3.5zM325.7 439.3h1.2l-.6 3.5zM65.4 440.9h1.2l-.6 3.5zM86.7 440.9h1.2l-.6 3.5zM110.8 450.1l3.5-.6v1.2zM131.3 449.5l3.5 .6-3.5 .6zM326.3 444.4l.6 3.5h-1.2zM118 475.1l4.7 .8-4.7 .8z"/>
</g>
<g font-size="6">
<text x="764.9" y="579">P23Y5B154243</text>
<text x="812.1" y="578.9">01</text>
</g>
<g font-size="5.7">
<text x="130" y="66.8">0</text>
<text x="151.3" y="70.4" transform="rotate(-90 151.3 70.4)">45°</text>
<text x="102.8" y="82.4">A</text>
<text x="151.3" y="78.2" transform="rotate(-90 151.3 78.2)">x</text>
<text x="156.5" y="82" transform="rotate(-90 156.5 82)">TYP</text>
<text x="76.1" y="86.5" transform="rotate(-90 76.1 86.5)">6.5±0.1</text>
<text x="151.3" y="92.6" transform="rotate(-90 151.3 92.6)">0.5</text>
<text x="347.2" y="109">0</text>
<text x="76.1" y="117.7" transform="rotate(-90 76.1 117.7)">0</text>
<text x="341.1" y="119.7">0.05 A</text>
<text x="71.5" y="122.7" transform="rotate(-90 71.5 122.7)">+0.1</text>
<text x="76.1" y="131.3" transform="rotate(-90 76.1 131.3)">12</text>
<text x="326.9" y="144.8" transform="rotate(-90 326.9 144.8)">45°</text>
<text x="326.9" y="152.6" transform="rotate(-90 326.9 152.6)">x</text>
<text x="332.2" y="156.4" transform="rotate(-90 332.2 156.4)">TYP</text>
<text x="326.9" y="166.9" transform="rotate(-90 326.9 166.9)">0.5</text>
<text x="474" y="176" transform="rotate(-63 474 176)">+0.040</text>
<text x="478.1" y="178.1" transform="rotate(-63 478.1 178.1)">+0.025</text>
<text x="490.9" y="176.6">0.03 A</text>
<text x="95.6" y="197.3">C</text>
<text x="147.5" y="197.3">C</text>
<text x="360.8" y="195.9">-0.007</text>
<text x="470" y="194" transform="rotate(-63 470 194)">6 E7</text>
<text x="173.6" y="218.3" transform="rotate(-90 173.6 218.3)">75±0.2</text>
<text x="432.9" y="221.9" transform="rotate(-32 432.9 221.9)">63.03°</text>
<text x="398.6" y="242.3">SECTION</text>
<text x="429.7" y="242.3">C-C</text>
<text x="271" y="249.5" transform="rotate(-90 271 249.5)">0.8</text>
<text x="387.6" y="247.5">SCALE/ÉCHELLE</text>
<text x="444.1" y="247.5">2:1</text>
<text x="164.2" y="259.3" transform="rotate(-90 164.2 259.3)">34±0.2</text>
<text x="65.1" y="275.3" transform="rotate(-90 65.1 275.3)">175</text>
<text x="152.6" y="279.1" transform="rotate(-90 152.6 279.1)">9.32</text>
<text x="76.1" y="295.8" transform="rotate(-90 76.1 295.8)">147.5±0.1</text>
<text x="338.8" y="295.9">+0.2</text>
<text x="146.3" y="300.9">R 3</text>
<text x="327.9" y="300.5">3.5+0.1</text>
<text x="628.3" y="311">HEAT</text>
<text x="648" y="311">TREATMENT</text>
<text x="687.1" y="311">NOTE</text>
<text x="707.3" y="311">:-</text>
<text x="470" y="314.3">-0.005</text>
<text x="628.3" y="316.3">1)</text>
<text x="639.2" y="316.3">TO</text>
<text x="651.2" y="316.3">BE</text>
<text x="663.2" y="316.3">TEMPERING</text>
<text x="701.4" y="316.3">UPTO</text>
<text x="721.7" y="316.3">52~55</text>
<text x="747.1" y="316.3">HRC.</text>
<text x="445.9" y="318.9">=5 N6 -0.013 =</text>
<text x="628.3" y="321.5">2)</text>
<text x="639.2" y="321.5">CASE</text>
<text x="659.3" y="321.5">DEPTH</text>
<text x="683.2" y="321.5">0.8~1.2mm.</text>
<text x="473" y="325">0.03 A</text>
<text x="619.1" y="326.2">1</text>
<text x="628.3" y="326.8">3)</text>
<text x="639.2" y="326.8">THREADS</text>
<text x="671.1" y="326.8">TO</text>
<text x="683" y="326.8">BE</text>
<text x="695" y="326.8">KEEP</text>
<text x="715" y="326.8">SOFT.</text>
<text x="628.3" y="332">4)</text>
<text x="639.2" y="332">RETAPPING</text>
<text x="676.8" y="332">TO</text>
<text x="688.7" y="332">BE</text>
<text x="700.7" y="332">DONE</text>
<text x="721.7" y="332">AFTER</text>
<text x="744.6" y="332">SURFACE</text>
<text x="776.7" y="332">TREATMENT</text>
<text x="444.9" y="340.8">R 2.5</text>
<text x="628.3" y="337.3">AT</text>
<text x="639.8" y="337.3">SUPPLIER</text>
<text x="673.2" y="337.3">END.(</text>
<text x="694.9" y="337.3">IF</text>
<text x="704.5" y="337.3">APPLICABLE</text>
<text x="745" y="337.3">)</text>
<text x="335.5" y="348.7">A</text>
<text x="114.7" y="359.7">11.42°</text>
<text x="526.4" y="364.6">SCALE/ÉCHELLE</text>
<text x="583" y="364.6">2:1</text>
<text x="91.8" y="373.4" transform="rotate(84 91.8 373.4)">1.6</text>
<text x="340.8" y="380.8">0</text>
<text x="375.2" y="382.1" transform="rotate(-90 375.2 382.1)">+0.1</text>
<text x="324.8" y="385.4">5.5-0.1</text>
<text x="379.8" y="390.7" transform="rotate(-90 379.8 390.7)">10+0.2</text>
<text x="553.2" y="393">NOTE</text>
<text x="573.4" y="393">:-(English)</text>
<text x="553.2" y="398.3">DEBURR</text>
<text x="581.6" y="398.3">ALL</text>
<text x="596.5" y="398.3">UNSPECIFIED</text>
<text x="640.6" y="398.3">HOLES</text>
<text x="664.8" y="398.3">AND</text>
<text x="681.5" y="398.3">SHARP</text>
<text x="705.9" y="398.3">EDGES.</text>
<text x="97.6" y="402.5">B</text>
<text x="156.1" y="402.8" transform="rotate(-90 156.1 402.8)">10±0.05</text>
<text x="86.2" y="410.3" transform="rotate(-90 86.2 410.3)">20</text>
<text x="553.2" y="408.8">NOTE</text>
<text x="573.4" y="408.8">:-(French)</text>
<text x="325.4" y="417.4" transform="rotate(-90 325.4 417.4)">45°</text>
<text x="409.7" y="418.5">DETAIL</text>
<text x="435.2" y="418.5">B</text>
<text x="553.2" y="414">ÉBAVUREZ</text>
<text x="589.1" y="414">TOUS</text>
<text x="609.5" y="414">LES</text>
<text x="624.8" y="414">TROUS</text>
<text x="649.1" y="414">NON</text>
<text x="666.5" y="414">SPÉCIFIÉS</text>
<text x="701.5" y="414">ET</text>
<text x="712.9" y="414">LES</text>
<text x="728.3" y="414">BORDS</text>
<text x="752.9" y="414">TRANCHANTS.</text>
<text x="96.3" y="421.7" transform="rotate(-90 96.3 421.7)">2.5</text>
<text x="325.4" y="425.2" transform="rotate(-90 325.4 425.2)">x</text>
<text x="391" y="423.7">SCALE/ÉCHELLE</text>
<text x="447.5" y="423.7">4:1</text>
<text x="330.7" y="429" transform="rotate(-90 330.7 429)">TYP</text>
<text x="86.5" y="443" transform="rotate(-90 86.5 443)">6.5</text>
<text x="140.2" y="438.2">10</text>
<text x="325.4" y="439.5" transform="rotate(-90 325.4 439.5)">0.8</text>
<text x="147" y="449.2">M12</text>
<text x="163.9" y="449.2">x</text>
<text x="171.6" y="449.2">1</text>
<text x="179.8" y="449.2">x</text>
<text x="187.6" y="449.2">5</text>
<text x="195.7" y="449.2">DEEP</text>
<text x="176.1" y="455.3">0.1 A</text>
<text x="274.8" y="459">SECTION</text>
<text x="305.9" y="459">A-A</text>
<text x="263.5" y="464.3">SCALE/ÉCHELLE</text>
<text x="320.1" y="464.3">2:1</text>
<text x="102.8" y="477.6">A</text>
<text x="86.6" y="486.7">SCALE/ÉCHELLE</text>
<text x="143.1" y="486.7">2:1</text>
<text x="490.6" y="492">NOTE</text>
<text x="490.6" y="497.3">#</text>
<text x="499.2" y="497.3">MATERIAL:</text>
<text x="510.8" y="492">:</text>
<text x="517.3" y="492">(English)</text>
<text x="534.7" y="497.3">20MnCr5</text>
<text x="490.6" y="502.5">#</text>
<text x="499.2" y="502.5">FINISH:</text>
<text x="525.6" y="502.5">I.Z.B.P.</text>
<text x="552.5" y="502.5">(TRIVALENT)</text>
<text x="490.6" y="507.8">#</text>
<text x="499.2" y="507.8">MACHINING:</text>
<text x="490.6" y="513">#</text>
<text x="499.2" y="513">WEIGHT(Kg</text>
<text x="537.2" y="513">):</text>
<text x="546.4" y="513">0.38</text>
<text x="564.7" y="513">kg</text>
<text x="490.6" y="523.5">NOTE</text>
<text x="510.9" y="523.5">:-(French)</text>
<text x="490.6" y="528.8">#</text>
<text x="499.2" y="528.8">MATÉRIEL</text>
<text x="532.3" y="528.8">:</text>
<text x="538.7" y="528.8">20MnCr5</text>
<text x="490.6" y="534">#</text>
<text x="490.6" y="539.3">#</text>
<text x="499.2" y="539.3">MACHINES</text>
<text x="499.2" y="534">FINITION</text>
<text x="529" y="534">:</text>
<text x="534.7" y="539.3">:</text>
<text x="539.6" y="534">I.Z.B.P.</text>
<text x="566.5" y="534">(TRIVALENT)</text>
<text x="490.6" y="544.5">#</text>
<text x="499.2" y="544.5">POIDS</text>
<text x="521.7" y="544.5">(Kg):</text>
<text x="541.9" y="544.5">0.38</text>
<text x="560.2" y="544.5">kg</text>
</g>
<text font-size="5.6" x="723.5" y="539.3">WIPRO PARI GROUP</text>
<g font-size="5.4">
<text x="105.4" y="71.4">O19.5-0.2</text>
<text x="328.7" y="113.6">O10-0.1</text>
<text x="334.4" y="119.7">a</text>
<text x="482.9" y="176.6">d</text>
<text x="334.2" y="200.4">O20 g6 -0.020</text>
<text x="464.9" y="325">d</text>
<text x="169.4" y="455.3">a</text>
</g>
<g font-size="4.9">
<text x="42.9" y="6.7">1</text>
<text x="101.4" y="6.8">2</text>
<text x="152.5" y="6.8">3</text>
<text x="202.1" y="6.8">4</text>
<text x="252.1" y="6.8">5</text>
<text x="300.5" y="6.8">6</text>
<text x="352.6" y="6.8">7</text>
<text x="401.9" y="6.8">8</text>
<text x="448.4" y="6.8">9</text>
<text x="498.2" y="6.8">10</text>
<text x="546.4" y="6.8">11</text>
<text x="597" y="6.8">12</text>
<text x="648.5" y="6.6">13</text>
<text x="699.5" y="6.6">14</text>
<text x="749" y="6.8">15</text>
<text x="809.5" y="6.6">16</text>
<text x="9.6" y="26.7">M</text>
<text x="840.6" y="26.7">M</text>
<text x="9.6" y="71.4">L</text>
<text x="840.6" y="71.4">L</text>
<text x="9.6" y="124.2">K</text>
<text x="840.6" y="124.2">K</text>
<text x="9.6" y="173.4">J</text>
<text x="840.6" y="173.4">J</text>
<text x="9.6" y="222.7">H</text>
<text x="840.6" y="222.7">H</text>
<text x="9.6" y="274.3">G</text>
<text x="840.6" y="274.3">G</text>
<text x="9.6" y="322.7">F</text>
<text x="840.6" y="322.7">F</text>
<text x="9.6" y="373.4">E</text>
<text x="840.6" y="373.4">E</text>
<text x="9.6" y="423.8">D</text>
<text x="840.6" y="423.8">D</text>
<text x="9.6" y="472.9">C</text>
<text x="840.6" y="472.9">C</text>
<text x="9.6" y="522.1">B</text>
<text x="840.6" y="522.1">B</text>
<text x="9.6" y="568.7">A</text>
<text x="840.6" y="568.7">A</text>
<text x="17.2" y="577">NOTE FOR WIPRO PARI DESIGN -REF. ONLY</text>
<text x="44.6" y="582.3">WEAR DETAILS : N.A.</text>
<text x="42.9" y="590.7">1</text>
<text x="101.4" y="590.8">2</text>
<text x="152.5" y="590.8">3</text>
<text x="202.1" y="590.8">4</text>
<text x="252.1" y="590.8">5</text>
<text x="300.5" y="590.8">6</text>
<text x="352.6" y="590.8">7</text>
<text x="401.9" y="590.8">8</text>
<text x="448.4" y="590.8">9</text>
<text x="498.2" y="590.8">10</text>
<text x="546.4" y="590.8">11</text>
<text x="597" y="590.8">12</text>
<text x="648.5" y="590.6">13</text>
<text x="699.5" y="590.6">14</text>
<text x="749" y="590.8">15</text>
<text x="809.5" y="590.6">16</text>
</g>
<text font-size="4.2" x="677.1" y="13.9">NOTE : STANDARD FASTENER TORQUE AS PER STD-DES-01-00FR-DES-006-00</text>
<g font-size="3.9">
<text x="610.8" y="557.1">RESERVED</text>
<text x="635.3" y="557.1">SPACE</text>
<text x="610.8" y="562.7">FOR</text>
<text x="610.8" y="568.3">CONTROLLED</text>
<text x="640.7" y="568.3">COPY</text>
<text x="610.8" y="573.9">STAMP</text>
</g>
<g font-size="3.8">
<text x="653.1" y="530.9">REVISION</text>
<text x="708.9" y="530.9">DESCRIPTION</text>
<text x="779.4" y="530.9">DATE</text>
<text x="793.1" y="530.9">DRN.BY</text>
</g>
<text font-size="3.6" x="736.3" y="549.9">FLANGE SHAFT - 1</text>
<text font-size="3.5" x="655.4" y="547.1">www.wipropari.com</text>
<text font-size="3.4" x="658.1" y="526.2">1</text>
<g font-size="3.1">
<text x="818.2" y="527.3">LIMITS</text>
<text x="815" y="545.5">DRAWING TYPE</text>
<text x="690" y="546.1">DESCRIPTION</text>
<text x="689.5" y="554.7">SURFACE AREA</text>
<text x="706.3" y="554.7">SURFACE TREATMENT</text>
<text x="742.7" y="554.7">MACHINING</text>
<text x="762.5" y="554.7">DESIGN UNIT</text>
<text x="783.6" y="554.7">DESIGN UNIT CD.</text>
<text x="811" y="554.5">TEAM NO.</text>
<text x="823.3" y="554.5">SHEET SIZE</text>
<text x="828.6" y="559.9">A1</text>
<text x="689.4" y="564.9">REFERENCE DWG.</text>
<text x="690.9" y="569.3">DRN.BY</text>
<text x="704.4" y="569.3">CHKD.BY</text>
<text x="719.6" y="569.3">APPD.BY</text>
<text x="739.7" y="569.2">MATERIAL</text>
<text x="741.9" y="564.8">PART CLASS.</text>
<text x="768.6" y="564.8">HEAT TREATMENT</text>
<text x="772.5" y="569.7">DRG./PART CODE</text>
<text x="811.9" y="569.4">REV.</text>
<text x="824.4" y="569.4">SCALE</text>
<text x="737.3" y="578.1">NET WEIGHT-Kg</text>
<text x="824.4" y="578.5">SHEET</text>
</g>
<text font-size="3" x="832.5" y="403.9">°</text>
<g font-size="2.8">
<text x="558.3" y="505.5">3.2 ( 0.8 )</text>
<text x="813.5" y="531.5">Gen Tol.: IS 2102</text>
<text x="556.9" y="537.3">3.2 ( 0.8 )</text>
<text x="652.1" y="550.5">1.ALL DIMENSIONS ARE</text>
<text x="652" y="556.5">2.DO NOT SCALE</text>
<text x="652" y="562.5">3.IF IN DOUBT ,</text>
<text x="652" y="569.3">LOCATION :</text>
<text x="657.2" y="575.8">ALL RIGHTS OF REPRODUCTION &amp;</text>
<text x="689.1" y="575">03006810</text>
<text x="703.4" y="575">03004785</text>
<text x="718.5" y="575">03002882</text>
<text x="657.7" y="579.2">DISTRIBUTION ARE RESERVED</text>
</g>
<g font-size="2.7">
<text x="817.3" y="549.9">MACHINING</text>
<text x="652.9" y="553.5">IN mm</text>
<text x="652.8" y="559.5">DRAWING.</text>
<text x="689.6" y="559.2">17.89 in^2</text>
<text x="724.1" y="559.3">#</text>
<text x="751" y="559.1">#</text>
<text x="766.6" y="559">WPES</text>
<text x="790.4" y="558.9">0300</text>
<text x="811.9" y="558.8">PL-02</text>
<text x="652.8" y="565.6">ASK TEAM MEMBER</text>
<text x="673.4" y="569.7">PUNE</text>
<text x="727.8" y="565">--</text>
<text x="761.5" y="564.9">B</text>
<text x="808" y="564.9">REF NOTE</text>
<text x="746.2" y="573.3">#</text>
<text x="826" y="573.5">2 :1</text>
<text x="653.1" y="576.3">C</text>
<text x="689.4" y="582.5">25/03/2024</text>
<text x="703.7" y="582.5">25/03/2024</text>
<text x="718.7" y="582.7">25/03/2024</text>
<text x="742.3" y="582.2">0.38 kg</text>
<text x="824.2" y="582.4">1 OF 1</text>
</g>
<g font-size="2.5">
<text x="812.2" y="403.7">0.5 R</text>
<text x="825.3" y="403.9">0.5 X 45</text>
<text x="812.4" y="497.2">3 UP TO 6</text>
<text x="811.9" y="501.5">6 UP TO 30</text>
<text x="810.8" y="505.8">30 UP TO 120</text>
<text x="668.4" y="525">NOTE CHANGED AS PER COUSTMER DRAWING.</text>
<text x="777.3" y="524.8">25/03/2024</text>
<text x="793.8" y="524.8">03006751</text>
</g>
<g font-size="2.4">
<text x="807.9" y="392.1">DEBURR AND REMOVE SHARP</text>
<text x="808.2" y="394.8">EDGES UNLESS SHARP EDGE</text>
<text x="809.1" y="401">UNSP.RADII</text>
<text x="809.8" y="397.6">REQUIREMENT SPECIFIED</text>
<text x="824.4" y="400.7">UNSP.CHF.</text>
<text x="812.8" y="411.8">UP TO 10</text>
<text x="829.1" y="411.9">±1.5°</text>
<text x="811.4" y="416.1">10 UP TO 50</text>
<text x="828.5" y="416.1">±0°50'</text>
<text x="810.4" y="424.6">120 UP TO 400</text>
<text x="810.9" y="420.3">50 UP TO 120</text>
<text x="828.5" y="424.6">±0°15'</text>
<text x="828.5" y="420.4">±0°25'</text>
<text x="811.7" y="433.2">0.5 UP TO 3</text>
<text x="812.5" y="437.5">3 UP TO 6</text>
<text x="829.6" y="437.5">±0.2</text>
<text x="829.6" y="433.2">±0.1</text>
<text x="812" y="441.7">6 UP TO 30</text>
<text x="829.6" y="441.8">±0.5</text>
<text x="810.9" y="446">30 UP TO 120</text>
<text x="829.6" y="446">±0.8</text>
<text x="809.9" y="454.5">315 UP TO 1000</text>
<text x="810.3" y="450.3">120 UP TO 315</text>
<text x="829.6" y="450.3">±1.2</text>
<text x="830.7" y="454.5">±2</text>
<text x="809.4" y="458.7">1000 UP TO 2000</text>
<text x="830.6" y="458.7">±3</text>
<text x="811.9" y="463">OVER 2000</text>
<text x="830.7" y="463.1">±4</text>
<text x="813" y="471.7">UP TO 10</text>
<text x="830.1" y="471.7">±1°</text>
<text x="811.5" y="475.9">10 UP TO 50</text>
<text x="828.5" y="475.9">±0°30'</text>
<text x="810.5" y="484.4">120 UP TO 400</text>
<text x="811.2" y="480.1">50 UP TO 120</text>
<text x="828.5" y="484.4">±0°10'</text>
<text x="828.5" y="480.2">±0°20'</text>
<text x="811.8" y="493">0.5 UP TO 3</text>
<text x="829.6" y="493.1">±0.1</text>
<text x="829.6" y="497.3">±0.1</text>
<text x="829.6" y="501.5">±0.2</text>
<text x="829.6" y="505.8">±0.3</text>
<text x="809.8" y="514.3">315 UP TO 1000</text>
<text x="810.3" y="510.1">120 UP TO 315</text>
<text x="829.6" y="510.1">±0.5</text>
<text x="829.6" y="514.3">±0.8</text>
<text x="809.2" y="518.6">1000 UP TO 2000</text>
<text x="829.6" y="518.6">±1.2</text>
<text x="811.9" y="522.8">OVER 2000</text>
<text x="830.6" y="522.8">±2</text>
<text x="4.2" y="557" transform="rotate(-90 4.2 557)">Uploading\2022-23\P23Y5\P23Y5B154243.dft</text>
<text x="4.2" y="584.1" transform="rotate(-90 4.2 584.1)">\\srv01102\ExDM</text>
</g>
<g font-size="2.1">
<text x="811.6" y="406.2">UNSPECIFIED TOL.(FAB)</text>
<text x="812.5" y="408.6">FOR ANGULAR IN mm.</text>
<text x="811.6" y="427.8">UNSPECIFIED TOL.(FAB)</text>
<text x="813.7" y="430.1">FOR LINEAR IN mm.</text>
<text x="811.7" y="466.2">UNSPECIFIED TOL.(M/C)</text>
<text x="812.5" y="468.5">FOR ANGULAR IN mm.</text>
<text x="811.7" y="487.6">UNSPECIFIED TOL.(M/C)</text>
<text x="813.6" y="489.9">FOR LINEAR IN mm.</text>
</g>
</svg>
